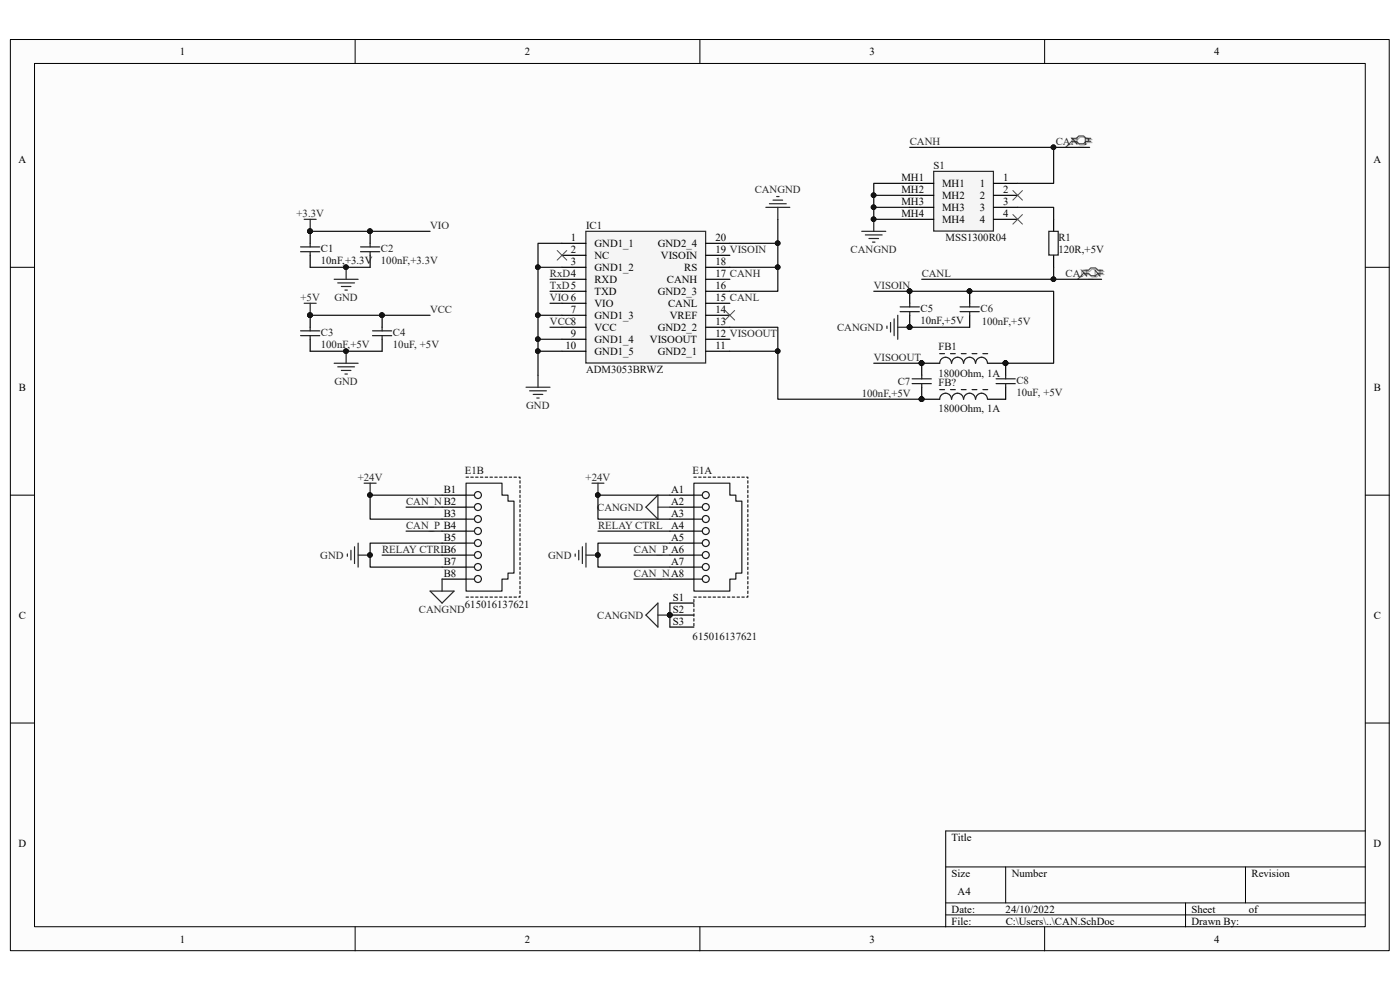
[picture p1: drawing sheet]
<svg xmlns="http://www.w3.org/2000/svg" width="297mm" height="210mm" viewBox="0 0 297 210" stroke-linecap="round" stroke-linejoin="round" font-family="sans-serif">
<path d="M2.2 8.4h292.5v193.3h-292.5z" fill="#fcfcfc"/>
<path d="M2.2 8.4h292.5v193.3h-292.5z" fill="none" stroke="#000" stroke-width=".21"/>
<path d="M7.4 13.5h282.2v183.1h-282.2z" fill="#fcfcfc"/>
<g fill="none" stroke="#000" stroke-width=".21">
<path d="M7.3 13.5h282.3v183.1h-282.3zM75.3 8.4v5.1M148.5 8.4v5.1M221.6 8.4v5.1M2.2 56.7h5.1M289.7 56.7h5.1M2.2 105h5.1M289.7 105h5.1M2.2 153.4h5.1M289.7 153.4h5.1M289.7 176.3h-89.1v20.3M75.3 196.6v5.1"/>
<path d="M148.5 196.6v5.1M200.6 183.9h89.1M200.6 191.5h89.1M200.6 194.1h89.1M213.4 183.9v7.6M221.6 196.6v5.1M251.5 191.5v5.1M264.2 183.9v7.6"/>
</g>
<path d="M124.3 49.1h25.4v27.9h-25.4z" fill-rule="evenodd" fill="#f5f5f5" stroke="#262626" stroke-width=".25"/>
<g fill="none" stroke="#000" stroke-width=".25">
<path d="M65.8 49.1v2.5M65.8 54.2v2.5M78.5 49.1v2.5M78.5 54.2v2.5M119.2 51.6h5.1M119.2 54.2h5.1M119.2 56.7h5.1M119.2 59.2h5.1M149.8 51.6h5M149.8 54.2h5M149.8 56.7h5M149.8 59.2h5"/>
<path d="M223.5 46.5v2.6M223.5 54.2v2.5M65.8 66.9v2.5M65.8 72v2.5M81.1 66.9v2.5M81.1 72v2.5M119.2 61.8h5.1M119.2 64.3h5.1M119.2 66.9h5.1M119.2 69.4h5.1M119.2 72h5.1M119.2 74.5h5.1"/>
<path d="M149.8 61.8h5M149.8 64.3h5M149.8 66.9h5M149.8 69.4h5M149.8 72h5M149.8 74.5h5M193 61.8v2.5M193 66.9v2.5M199.4 77.1h-3.9v2.5M205.7 61.8v2.5M205.7 66.9v2.5M209.5 77.1h3.9v2.5"/>
<path d="M195.5 82.1v2.6h3.9M213.4 82.1v2.6h-3.9M93.8 105h5.1M93.8 107.6h5.1M93.8 110.1h5.1M93.8 112.7h5.1M93.8 115.2h5.1M93.8 117.8h5.1M142.1 105h5.1M142.1 107.6h5.1M142.1 110.1h5.1M142.1 112.7h5.1"/>
<path d="M142.1 115.2h5.1M142.1 117.8h5.1M93.8 120.3h5.1M93.8 122.9h5.1M142.1 120.3h5.1M142.1 122.9h5.1M142.1 127.9h5.1M142.1 130.5h5.1M142.1 133h5.1"/>
</g>
<path d="M227.3 30l-1.2 1.3M118.2 53.1l2 2.1M120.2 53.1l-2 2.1M229.9 58l-1.3 1.2M153.8 65.9l2.1 2M155.9 65.9l-2.1 2" fill="none" stroke="#4c4c4c" stroke-width=".21"/>
<g fill="none" stroke="#262626" stroke-width=".25">
<path d="M64.5 46.5h2.6M65.8 46.5v2.6M70.9 59.2h5.1M73.4 56.7v2.5M162.5 44h5.1M163.2 43.2h3.6M164 42.5h2M164.8 41.7h.5M165 44v2.5M64.5 64.3h2.6M65.8 64.3v2.6M70.9 77.1h5.1"/>
<path d="M71.7 60h3.5M71.7 77.8h3.5M72.4 60.8h2.1M72.4 78.6h2.1M73.2 61.5h.5M73.2 79.3h.5M73.4 74.5v2.6M114.1 79.6v2.5M188.2 69.2v.5M188.9 68.4v2M189.7 67.6v3.6M190.5 66.9v5.1"/>
<path d="M190.5 69.4h2.5M111.6 82.1h5.1M112.4 82.9h3.5M113.1 83.7h2.1M113.9 84.4h.5M73.7 117.5v.5M74.5 116.7v2.1M75.2 116v3.5M76 117.8h2.5M76 115.2v5.1M77.2 102.5h2.6M78.5 102.5v2.5"/>
<path d="M122 117.5v.5M122.8 116.7v2.1M123.5 116v3.5M124.3 115.2v5.1M124.3 117.8h2.6M125.6 102.5h2.5M126.9 102.5v2.5M139.6 105v5.1l-2.6-2.5zM139.6 107.6h2.5M91.2 125.4h5.1l-2.5 2.5zM93.8 122.9v2.5M139.6 127.9v5.1l-2.6-2.5z"/>
<path d="M139.6 130.5h2.5"/>
</g>
<g fill="#0e0e0e" stroke="#0e0e0e" stroke-width=".21">
<circle cx="65.8" cy="49" r=".49"/>
<circle cx="78.5" cy="49" r=".49"/>
<circle cx="73.4" cy="56.7" r=".49"/>
<circle cx="65.8" cy="66.9" r=".49"/>
<circle cx="81" cy="66.9" r=".49"/>
<circle cx="73.4" cy="74.5" r=".49"/>
<circle cx="205.7" cy="61.8" r=".49"/>
<circle cx="193" cy="61.8" r=".49"/>
<circle cx="193" cy="69.4" r=".49"/>
<circle cx="142.1" cy="130.5" r=".49"/>
<circle cx="195.5" cy="77" r=".49"/>
<circle cx="213.3" cy="77" r=".49"/>
<circle cx="195.5" cy="84.7" r=".49"/>
<circle cx="126.8" cy="105" r=".49"/>
<circle cx="78.5" cy="105" r=".49"/>
<circle cx="126.8" cy="117.7" r=".49"/>
<circle cx="78.5" cy="117.7" r=".49"/>
</g>
<g fill="none" stroke="#1c1c1c" stroke-width=".25">
<path d="M63.8 52.4h4M63.8 53.4h4M65.8 51.6v.8M65.8 53.4v.8M76.5 52.4h4.1M76.5 53.4h4.1M78.5 51.6v.8M78.5 53.4v.8M222.5 49.1h2v5h-2zM63.8 70.2h4M63.8 71.2h4M65.8 69.4v.8"/>
<path d="M65.8 71.2v.8M79 70.2h4.1M79 71.2h4.1M81.1 69.4v.8M81.1 71.2v.8M191 65.1h4M191 66.1h4M193 64.3v.8M193 66.1v.8M195.5 79.6v.8M199.4 75h1M201.6 75h1.1"/>
<path d="M201.9 77.1a1.25 1.25 0 0 0-1.3-1.3 1.25 1.25 0 0 0-1.2 1.3M203.7 65.1h4.1M203.7 66.1h4.1M203.9 75h1.1M204.4 77.1a1.25 1.25 0 0 0-1.3-1.3 1.25 1.25 0 0 0-1.2 1.3M205.7 64.3v.8M205.7 66.1v.8M206.2 75h1M206.9 77.1a1.25 1.25 0 0 0-1.2-1.3 1.25 1.25 0 0 0-1.3 1.3M208.5 75h1M209.5 77.1a1.25 1.25 0 0 0-1.3-1.3 1.25 1.25 0 0 0-1.2 1.3M213.4 79.6v.8"/>
<path d="M193.5 80.4h4.1M193.5 81.4h4.1M195.5 81.4v.7M199.4 82.7h1M201.6 82.7h1.1M201.9 84.7a1.25 1.25 0 0 0-1.3-1.3 1.25 1.25 0 0 0-1.2 1.3M203.9 82.7h1.1M204.4 84.7a1.25 1.25 0 0 0-1.3-1.3 1.25 1.25 0 0 0-1.2 1.3M206.2 82.7h1M206.9 84.7a1.25 1.25 0 0 0-1.2-1.3 1.25 1.25 0 0 0-1.3 1.3M208.5 82.7h1M209.5 84.7a1.25 1.25 0 0 0-1.3-1.3 1.25 1.25 0 0 0-1.2 1.3"/>
<path d="M211.3 80.4h4.1M211.3 81.4h4.1M213.4 81.4v.7M98.9 115.2h1.8M98.9 117.8h1.8M98.9 110.1h1.8M98.9 112.7h1.8M98.9 105h1.8M98.9 107.6h1.8M98.9 102.5h7.6v2.5h1.3v1.3h1.2v15.3h-1.2v1.3h-1.3v2.5h-7.6zM147.2 115.2h1.8M147.2 117.8h1.8"/>
<path d="M147.2 110.1h1.8M147.2 112.7h1.8M147.2 105h1.8M147.2 107.6h1.8M147.2 102.5h7.6v2.5h1.3v1.3h1.3v15.3h-1.3v1.3h-1.3v2.5h-7.6zM98.9 120.3h1.8M98.9 122.9h1.8M147.2 120.3h1.8M147.2 122.9h1.8"/>
<circle cx="101.4" cy="110.1" r=".74"/>
<circle cx="101.4" cy="112.6" r=".74"/>
<circle cx="101.4" cy="105" r=".74"/>
<circle cx="101.4" cy="115.2" r=".74"/>
<circle cx="101.4" cy="117.7" r=".74"/>
<circle cx="101.4" cy="107.6" r=".74"/>
<circle cx="149.7" cy="115.2" r=".74"/>
<circle cx="149.7" cy="117.7" r=".74"/>
<circle cx="149.7" cy="110.1" r=".74"/>
<circle cx="149.7" cy="105" r=".74"/>
<circle cx="149.7" cy="107.6" r=".74"/>
<circle cx="149.7" cy="112.6" r=".74"/>
<circle cx="101.4" cy="120.3" r=".74"/>
<circle cx="101.4" cy="122.8" r=".74"/>
<circle cx="149.7" cy="122.8" r=".74"/>
<circle cx="149.7" cy="120.3" r=".74"/>
</g>
<path d="M227.6 29.6h1l.5-.5h1l.6 .5h1M227.6 30.2h1l.5 .6h1l.6-.6h1M230.1 57.6h1.1l.5-.5h1l.5 .5h1M230.1 58.2h1.1l.5 .5h1l.5-.5h1" fill="none" stroke="#aeaeae" stroke-width=".25"/>
<path d="M227.6 30.2l-1.5 1.1M230.1 58.2l-1.5 1" fill="none" stroke="#aeaeae" stroke-width=".21"/>
<path d="M227.3 29.4h1.1l.5-.6h1l.5 .6h1M227.3 30h1.1l.5 .5h1l.5-.5h1M229.9 57.3h1l.5-.5h1l.5 .5h1.1M229.9 58h1l.5 .5h1l.5-.5h1.1" fill="none" stroke="#4c4c4c" stroke-width=".25"/>
<path d="M98.9 101.2h11.4v25.5h-11.4M147.2 101.2h11.5v25.5h-11.5v6.3" fill="none" stroke="#1c1c1c" stroke-width=".25" stroke-dasharray=".5 .5"/>
<path d="M198.1 36.4h12.7v12.6h-12.7z" fill-rule="evenodd" fill="#f5f5f5" stroke="#262626" stroke-width=".25"/>
<path d="M193 38.9h5.1M210.8 38.9h5.1M193 41.4h5.1M193 44h5.1M193 46.5h5.1M210.8 41.4h5.1M210.8 44h5.1M210.8 46.5h5.1" fill="none" stroke="#000" stroke-width=".25"/>
<path d="M182.8 49.1h5.1M183.6 49.8h3.6M184.4 50.6h2M185.1 51.4h.5M185.4 46.5v2.6" fill="none" stroke="#262626" stroke-width=".25"/>
<g fill="#0e0e0e" stroke="#0e0e0e" stroke-width=".21">
<circle cx="185.3" cy="46.5" r=".49"/>
<circle cx="114.1" cy="56.7" r=".49"/>
<circle cx="114.1" cy="66.9" r=".49"/>
<circle cx="114.1" cy="71.9" r=".49"/>
<circle cx="114.1" cy="74.5" r=".49"/>
<circle cx="78.5" cy="49" r=".49"/>
<circle cx="65.8" cy="49" r=".49"/>
<circle cx="73.4" cy="56.7" r=".49"/>
<circle cx="65.8" cy="66.9" r=".49"/>
<circle cx="81" cy="66.9" r=".49"/>
<circle cx="73.4" cy="74.5" r=".49"/>
<circle cx="165" cy="56.7" r=".49"/>
<circle cx="165" cy="51.6" r=".49"/>
<circle cx="193" cy="69.4" r=".49"/>
<circle cx="195.5" cy="77" r=".49"/>
<circle cx="213.3" cy="77" r=".49"/>
<circle cx="205.7" cy="61.8" r=".49"/>
<circle cx="193" cy="61.8" r=".49"/>
<circle cx="165" cy="74.5" r=".49"/>
<circle cx="195.5" cy="84.7" r=".49"/>
<circle cx="78.5" cy="105" r=".49"/>
<circle cx="126.8" cy="105" r=".49"/>
<circle cx="126.8" cy="117.7" r=".49"/>
<circle cx="142.1" cy="130.5" r=".49"/>
<circle cx="78.5" cy="117.7" r=".49"/>
<circle cx="223.5" cy="59.2" r=".49"/>
<circle cx="223.5" cy="31.2" r=".49"/>
<circle cx="185.3" cy="44" r=".49"/>
<circle cx="185.3" cy="41.4" r=".49"/>
</g>
<path d="M214.9 40.4l2 2.1M214.9 45.5l2 2M216.9 40.4l-2 2.1M216.9 45.5l-2 2" fill="none" stroke="#4c4c4c" stroke-width=".21"/>
<g fill="none" stroke="#0e0e0e" stroke-width=".25">
<path d="M193 38.9h-7.6v2.5h7.6M193 31.3h30.5M231.2 31.3h-7.7v7.6h-7.6M65.8 49.1h25.4M65.8 56.7h12.7M114.1 56.7v10.2h5.1M116.7 59.2h2.5M119.2 51.6h-5.1v5.1h5.1M154.8 51.6h10.2v5.1h-10.2M165 56.7v5.1h-10.2M165 46.5v5.1M185.4 41.4v2.6h7.6"/>
<path d="M185.4 44v2.5h7.6M195.5 59.2h28M215.9 44h7.6v2.5M223.5 56.7v2.5h10.2M65.8 66.9h25.4M65.8 74.5h15.3M114.1 66.9v5.1h5.1M114.1 72v2.5h5.1M114.1 74.5v5.1M116.7 64.3h2.5M116.7 69.4h2.5M116.7 61.8h2.5"/>
<path d="M154.8 69.4h10.2v5.1h-10.2M165 74.5v10.2h30.5M185.4 61.8h38.1v15.3h-10.1M185.4 77.1h10.1M193 69.4h12.7M81.1 117.8h12.7M86.2 112.7h7.6M86.2 107.6h7.6M93.8 105h-15.3v5.1h15.3M93.8 115.2h-15.3v5.1h15.3M126.9 112.7h15.2M134.5 117.8h7.6"/>
<path d="M142.1 105h-15.2v5.1h15.2M142.1 115.2h-15.2v5.1h15.2M134.5 122.9h7.6M142.1 127.9v5.1"/>
</g>
<g font-size="2.3">
<text x="38.2" y="11.7">1</text>
<text x="111.3" y="11.7">2</text>
<text x="184.5" y="11.7">3</text>
<text x="257.6" y="11.7">4</text>
<text x="3.9" y="34.6">A</text>
<text x="291.4" y="34.6">A</text>
<text x="191.2" y="38.4">MH1</text>
<text x="191.2" y="40.9">MH2</text>
<text x="199.9" y="39.7">MH1</text>
<text x="207.9" y="39.7">1</text>
<text x="212.9" y="38.4">1</text>
<text x="212.9" y="40.9">2</text>
<text x="191.2" y="43.5">MH3</text>
<text x="191.2" y="46">MH4</text>
<text x="199.9" y="42.2">MH2</text>
<text x="199.9" y="44.7">MH3</text>
<text x="199.9" y="47.3">MH4</text>
<text x="207.9" y="42.2">2</text>
<text x="207.9" y="44.7">3</text>
<text x="207.9" y="47.3">4</text>
<text x="212.9" y="43.5">3</text>
<text x="212.9" y="46">4</text>
<text x="121.1" y="51.1">1</text>
<text x="121.1" y="53.7">2</text>
<text x="126.1" y="52.4">GND1_1</text>
<text x="139.5" y="52.4">GND2_4</text>
<text x="151.8" y="51.1">20</text>
<text x="151.8" y="53.7">19 VISOIN</text>
<text x="121.1" y="56.2">3</text>
<text x="126.1" y="54.9">NC</text>
<text x="126.1" y="57.5">GND1_2</text>
<text x="140.2" y="54.9">VISOIN</text>
<text x="145.2" y="57.5">RS</text>
<text x="151.8" y="56.2">18</text>
<text x="151.8" y="58.8">17 CANH</text>
<text x="126.1" y="60">RXD</text>
<text x="126.1" y="62.6">TXD</text>
<text x="126.1" y="65.1">VIO</text>
<text x="139.5" y="62.6">GND2_3</text>
<text x="141.5" y="60">CANH</text>
<text x="141.7" y="65.1">CANL</text>
<text x="151.8" y="61.3">16</text>
<text x="151.8" y="63.8">15 CANL</text>
<text x="121.1" y="66.4">7</text>
<text x="121.1" y="71.5">9</text>
<text x="126.1" y="67.6">GND1_3</text>
<text x="126.1" y="70.2">VCC</text>
<text x="139.5" y="70.2">GND2_2</text>
<text x="142.1" y="67.6">VREF</text>
<text x="151.8" y="66.4">14</text>
<text x="151.8" y="68.9">13</text>
<text x="151.8" y="71.5">12 VISOOUT</text>
<text x="120" y="74">10</text>
<text x="126.1" y="72.7">GND1_4</text>
<text x="126.1" y="75.3">GND1_5</text>
<text x="137.9" y="72.7">VISOOUT</text>
<text x="139.5" y="75.3">GND2_1</text>
<text x="151.8" y="74">11</text>
<text x="4" y="82.9">B</text>
<text x="291.5" y="82.9">B</text>
<text x="94.1" y="104.6">B1</text>
<text x="142.4" y="104.6">A1</text>
<text x="142.4" y="107.1">A2</text>
<text x="94.1" y="109.6">B3</text>
<text x="142.4" y="109.6">A3</text>
<text x="142.4" y="112.2">A4</text>
<text x="94.1" y="114.7">B5</text>
<text x="94.1" y="119.8">B7</text>
<text x="142.4" y="114.7">A5</text>
<text x="142.4" y="119.8">A7</text>
<text x="94.1" y="122.3">B8</text>
<text x="4" y="131.3">C</text>
<text x="142.7" y="127.4">S1</text>
<text x="142.7" y="130">S2</text>
<text x="291.5" y="131.3">C</text>
<text x="142.7" y="132.5">S3</text>
<text x="3.9" y="179.6">D</text>
<text x="201.9" y="178.3">Title</text>
<text x="291.4" y="179.6">D</text>
<text x="201.9" y="186">Size</text>
<text x="214.6" y="186">Number</text>
<text x="265.5" y="186">Revision</text>
<text x="203.2" y="189.8">A4</text>
<text x="201.9" y="193.6">Date:</text>
<text x="201.9" y="196.1">File:</text>
<text x="213.3" y="193.6">24/10/2022</text>
<text x="213.4" y="196.1">C:\Users\..\CAN.SchDoc</text>
<text x="252.8" y="196.1">Drawn By:</text>
<text x="252.8" y="193.6">Sheet</text>
<text x="265" y="193.6">of</text>
<text x="38.2" y="199.9">1</text>
<text x="111.3" y="199.9">2</text>
<text x="184.5" y="199.9">3</text>
<text x="257.6" y="199.9">4</text>
</g>
<g font-size="2.3" fill="#262626">
<text x="193" y="30.8">CANH</text>
<text x="224" y="30.8">CAN_P</text>
<text x="160.1" y="40.9">CANGND</text>
<text x="62.9" y="46">+3.3V</text>
<text x="91.2" y="48.6">VIO</text>
<text x="180.5" y="53.7">CANGND</text>
<text x="116.7" y="58.8">RxD4</text>
<text x="195.5" y="58.8">CANL</text>
<text x="226.1" y="58.8">CAN_N</text>
<text x="63.8" y="63.8">+5V</text>
<text x="71" y="63.8">GND</text>
<text x="116.7" y="63.8">VIO6</text>
<text x="116.7" y="61.3">TxD5</text>
<text x="185.4" y="61.3">VISOIN</text>
<text x="91.2" y="66.4">VCC</text>
<text x="116.7" y="68.9">VCC8</text>
<text x="177.6" y="70.2">CANGND</text>
<text x="185.4" y="76.6">VISOOUT</text>
<text x="71" y="81.7">GND</text>
<text x="111.6" y="86.7">GND</text>
<text x="75.9" y="102">+24V</text>
<text x="124.2" y="102">+24V</text>
<text x="86.1" y="107.1">CAN_NB2</text>
<text x="86.1" y="112.2">CAN_P B4</text>
<text x="126.7" y="108.4">CANGND</text>
<text x="126.9" y="112.2">RELAY CTRL</text>
<text x="67.9" y="118.5">GND</text>
<text x="81.1" y="117.3">RELAY CTRLB6</text>
<text x="116.3" y="118.5">GND</text>
<text x="134.5" y="117.3">CAN_P A6</text>
<text x="134.5" y="122.3">CAN_NA8</text>
<text x="88.9" y="130">CANGND</text>
<text x="126.7" y="131.3">CANGND</text>
</g>
<g font-size="2.3" fill="#0e0e0e">
<text x="198.1" y="35.9">S1</text>
<text x="68.1" y="53.4">C1</text>
<text x="124.3" y="48.6">IC1</text>
<text x="200.6" y="51.1">MSS1300R04</text>
<text x="224.5" y="51.1">R1</text>
<text x="224.5" y="53.7">120R,+5V</text>
<text x="68.1" y="56">10nF,+3.3V</text>
<text x="195.3" y="66.1">C5</text>
<text x="195.3" y="68.7">10nF,+5V</text>
<text x="199.1" y="74.3">FB1</text>
<text x="124.3" y="79.1">ADM3053BRWZ</text>
<text x="199.1" y="79.9">1800Ohm, 1A</text>
<text x="199.1" y="81.9">FB?</text>
<text x="199.1" y="87.5">1800Ohm, 1A</text>
<text x="98.6" y="100.5">E1B</text>
<text x="146.9" y="100.5">E1A</text>
<text x="98.6" y="129">615016137621</text>
<text x="146.9" y="135.8">615016137621</text>
</g>
<g font-size="2.3" fill="#1c1c1c">
<text x="80.8" y="53.4">C2</text>
<text x="80.8" y="56">100nF,+3.3V</text>
<text x="68.1" y="71.2">C3</text>
<text x="83.4" y="71.2">C4</text>
<text x="208" y="66.1">C6</text>
<text x="208.3" y="68.9">100nF,+5V</text>
<text x="68.1" y="73.7">100nF,+5V</text>
<text x="83.4" y="73.7">10uF, +5V</text>
<text x="190.5" y="81.7">C7</text>
<text x="215.6" y="81.4">C8</text>
<text x="215.6" y="83.9">10uF, +5V</text>
<text x="182.8" y="84.2">100nF,+5V</text>
</g>
</svg>
